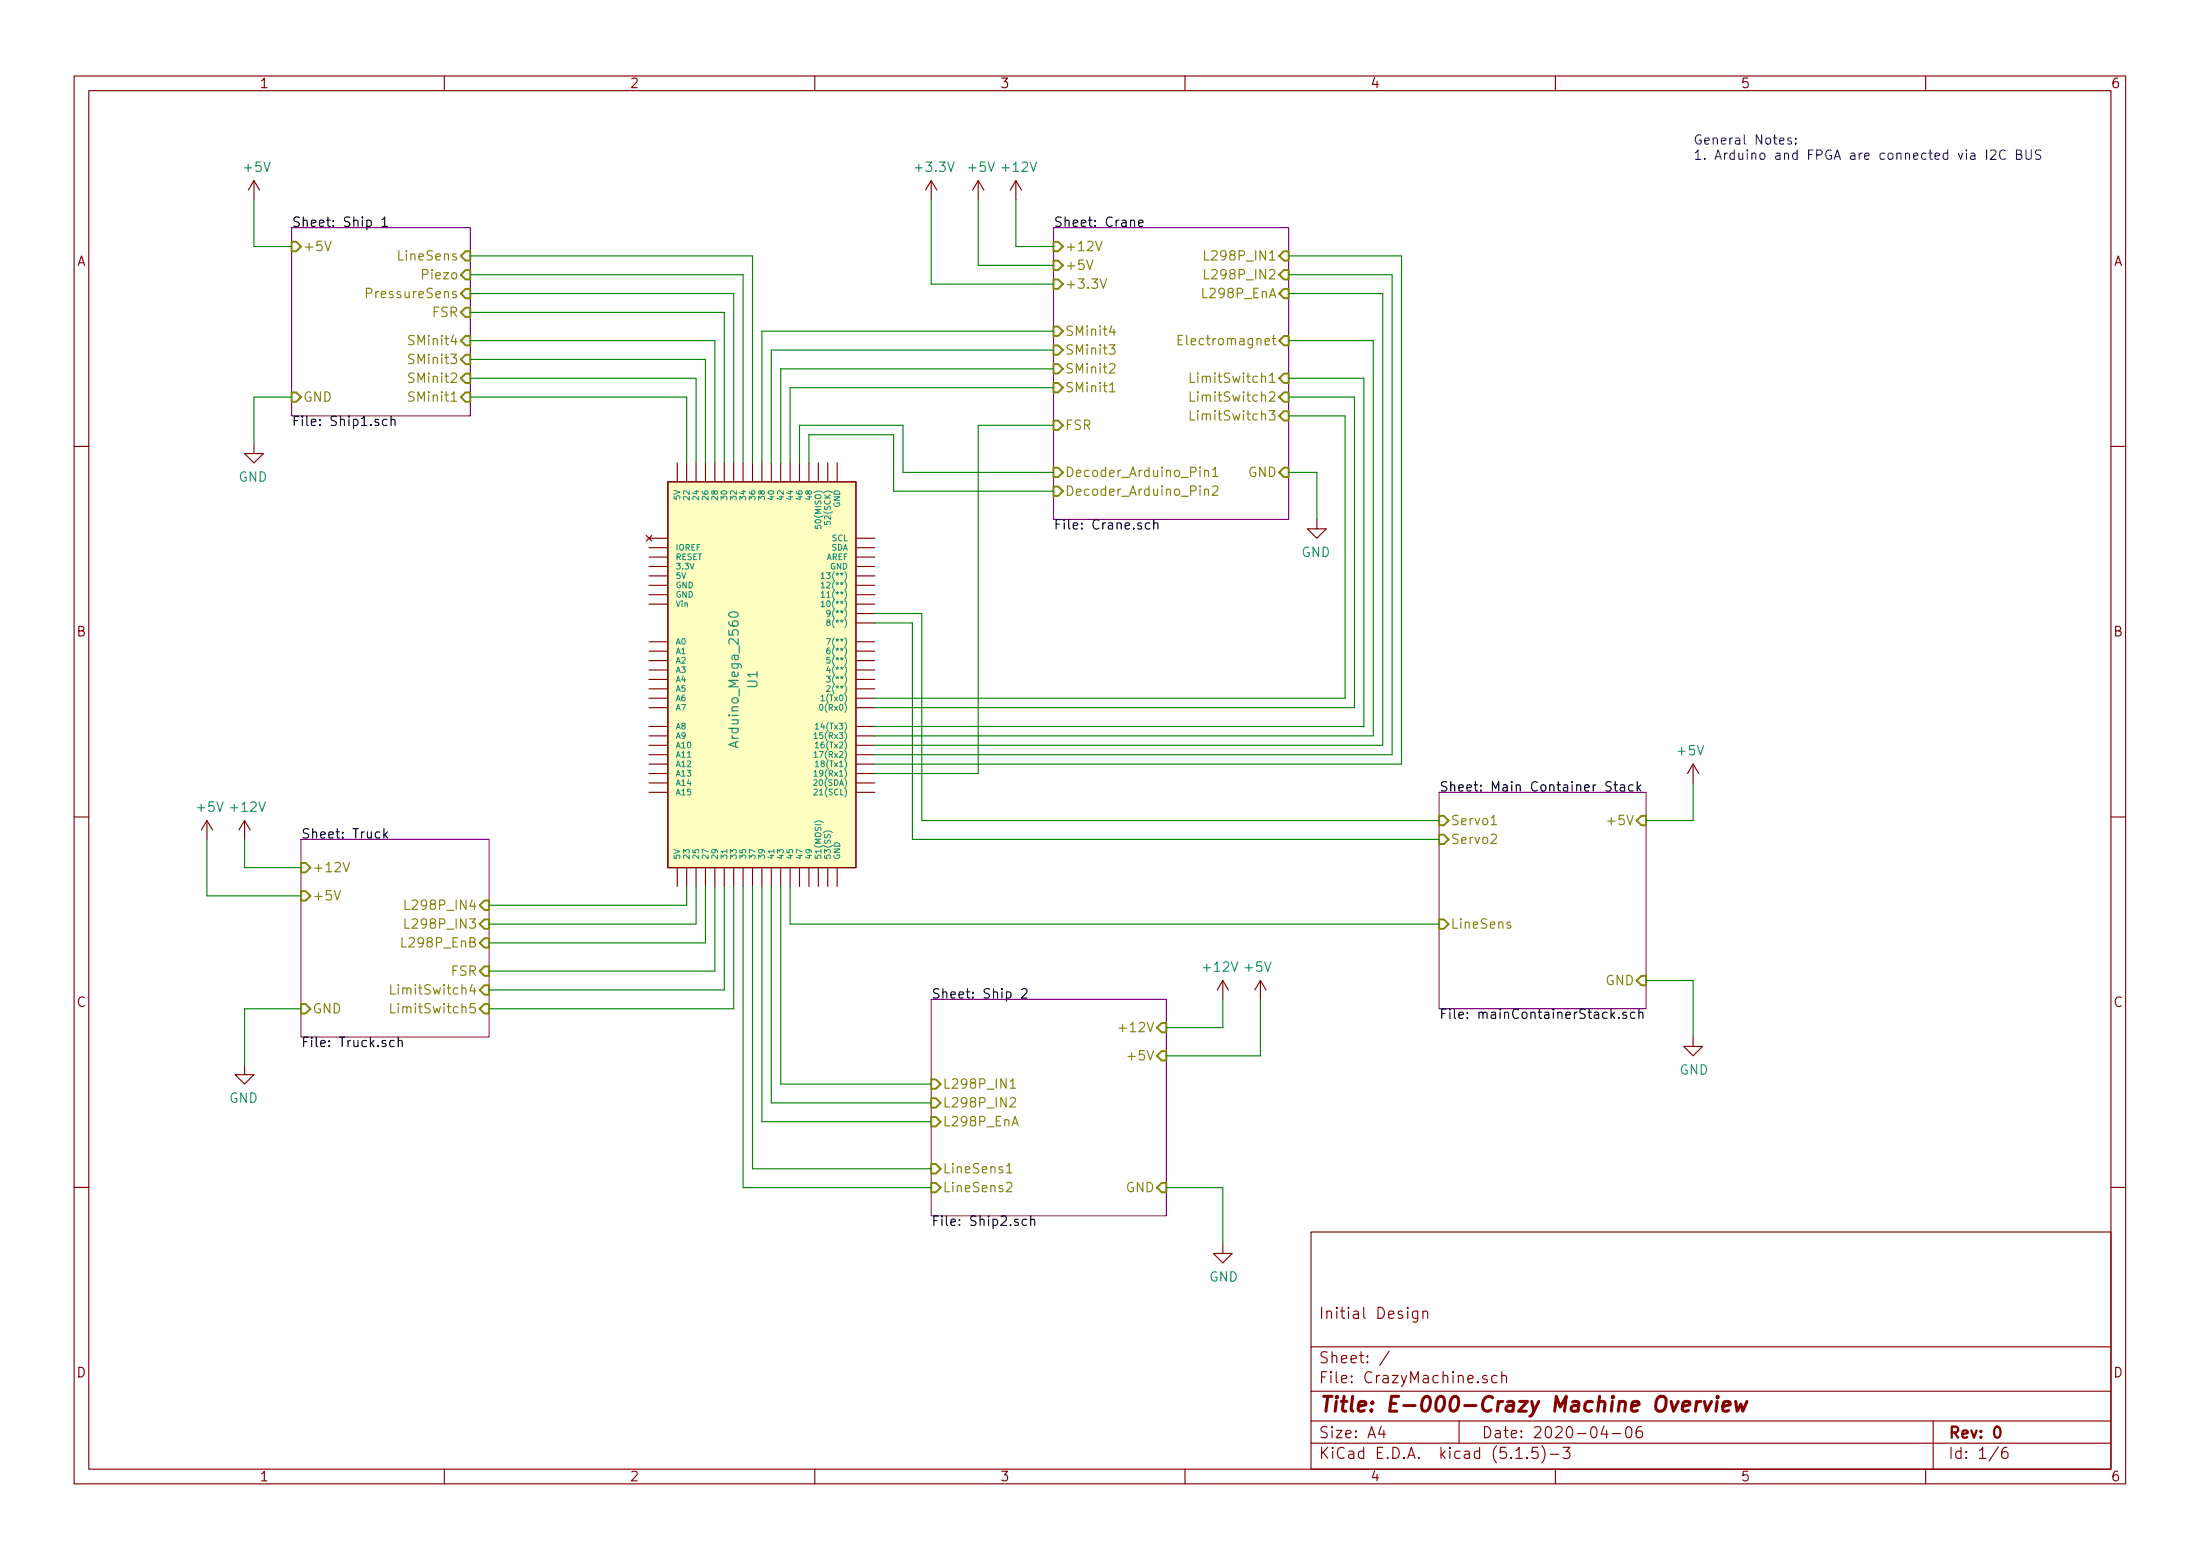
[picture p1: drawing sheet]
<svg xmlns="http://www.w3.org/2000/svg" width="297mm" height="210mm" viewBox="0 0 297 210" stroke-linecap="round" stroke-linejoin="round" font-family="sans-serif">
<g fill="none" stroke="#840000" stroke-width=".15">
<path d="M10 10.3h277v189.9h-277zM12 12.2h273v186.1h-273zM60 10.3v1.9M110 10.3v1.9M160 10.3v1.9M210 10.3v1.9M260 10.3v1.9M34.3 24.4l-.8 1.2M34.3 24.4v2.5M34.3 24.4l.8 1.2M125.7 24.4l-.7 1.2M125.7 24.4v2.5"/>
<path d="M125.7 24.4l.8 1.2M132.1 24.4l-.8 1.2M132.1 24.4v2.5M132.1 24.4l.7 1.2M137.2 24.4l-.8 1.2M137.2 24.4v2.5M137.2 24.4l.7 1.2M34.3 59.9v1.3h-1.3l1.3 1.3 1.3-1.3h-1.3M10 60.2h2M87.2 72.3l.8 .7M87.6 79h2.6M87.6 77.7h2.6"/>
<path d="M87.6 76.4h2.6M87.6 75.2h2.6M87.6 73.9h2.6M87.6 72.6h2.6M88 72.3l-.8 .7M90.2 65h25.4v52.1h-25.4zM91.4 62.5v2.5M92.7 62.5v2.5M94 62.5v2.5M95.2 62.5v2.5M96.5 62.5v2.5M97.8 62.5v2.5"/>
<path d="M99.1 62.5v2.5M100.3 62.5v2.5M101.6 62.5v2.5M102.9 62.5v2.5M104.1 62.5v2.5M105.4 62.5v2.5M106.7 62.5v2.5M107.9 62.5v2.5M109.2 62.5v2.5M110.5 62.5v2.5M111.8 62.5v2.5M113 62.5v2.5"/>
<path d="M115.6 79h2.5M115.6 77.7h2.5M115.6 76.4h2.5M115.6 75.2h2.5M115.6 73.9h2.5M115.6 72.6h2.5M177.8 70.1v1.3h-1.3l1.3 1.2 1.3-1.2h-1.3M285 60.2h2M87.6 95.5h2.6M87.6 94.2h2.6M87.6 81.5h2.6M87.6 80.3h2.6"/>
<path d="M87.6 98h2.6M87.6 99.3h2.6M87.6 93h2.6M87.6 91.7h2.6M87.6 90.4h2.6M87.6 89.1h2.6M87.6 87.9h2.6M87.6 86.6h2.6M115.6 95.5h2.5M115.6 94.2h2.5M115.6 81.5h2.5M115.6 80.3h2.5"/>
<path d="M115.6 98h2.5M115.6 99.3h2.5M115.6 93h2.5M115.6 91.7h2.5M115.6 90.4h2.5M115.6 89.1h2.5M115.6 87.9h2.5M115.6 86.6h2.5M115.6 84.1h2.5M115.6 82.8h2.5M10 110.3h2M27.9 110.7l-.7 1.3"/>
<path d="M27.9 110.7v2.6M27.9 110.7l.8 1.3M33 110.7l-.7 1.3M33 110.7v2.6M33 110.7l.8 1.3M87.6 100.6h2.6M87.6 101.8h2.6M87.6 103.1h2.6M87.6 104.4h2.6M87.6 105.7h2.6M87.6 106.9h2.6M91.4 117.1v2.5"/>
<path d="M92.7 117.1v2.5M94 117.1v2.5M95.2 117.1v2.5M96.5 117.1v2.5M97.8 117.1v2.5M99.1 117.1v2.5M100.3 117.1v2.5M101.6 117.1v2.5M102.9 117.1v2.5M104.1 117.1v2.5M105.4 117.1v2.5M106.7 117.1v2.5"/>
<path d="M107.9 117.1v2.5M109.2 117.1v2.5M110.5 117.1v2.5M111.8 117.1v2.5M113 117.1v2.5M115.6 100.6h2.5M115.6 101.8h2.5M115.6 103.1h2.5M115.6 104.4h2.5M115.6 105.7h2.5M115.6 106.9h2.5M228.6 103.1l.8 1.3"/>
<path d="M228.6 103.1v2.6M228.6 103.1l-.8 1.3M285 110.3h2M165.1 132.3l.8 1.3M165.1 132.3v2.6M165.1 132.3l-.8 1.3M170.2 132.3l.7 1.3M170.2 132.3v2.6M170.2 132.3l-.8 1.3M228.6 139.9v1.3h1.3l-1.3 1.3-1.3-1.3h1.3M33 143.8v1.2h-1.3l1.3 1.3 1.3-1.3h-1.3M10 160.2h2"/>
<path d="M165.1 167.9v1.3h1.3l-1.3 1.2-1.3-1.2h1.3M177 166.3h108v32h-108zM191.4 176.9v1.2a.42 .42 0 0 1-.6 .3M191.4 177a.48 .48 0 0 0-.6 .1l-.1 .1 .1 .6a.48 .48 0 0 0 .6 0M192.1 177.1a.38 .38 0 0 1 .7 0v.8M192.1 176.9v1M285 160.2h2M60 198.3v1.9M110 198.3v1.9M160 198.3v1.9M177 194.8h108M177 191.8h108"/>
<path d="M177 187.8h108M177 181.8h108M186.5 192.5l-.4 1h1M186.8 193v1M187.6 182.3l-1.3 2M197 191.8v3M200.8 185.7a.37 .37 0 0 0-.6 .1v.1a.54 .54 0 0 0 .6 .3v.1v.2l-.2 .1-.4-.1M202.1 185.7l-.4-.1-.3 .3 .1 .6 .2 .1 .4-.1M202.8 185.7a.38 .38 0 0 1 .6 .1v.8M202.8 185.1v1.5M204.7 196.8h.8M206.2 196.7v.1l-.1-.1h.1v.1"/>
<path d="M207.6 195.3h-.7l-.1 .7h.1a.62 .62 0 0 1 .7 0v.7l-.2 .1h-.4l-.2-.1M208.2 195.1a1.71 1.71 0 0 1 0 2.3M209.3 196.3h1.2M210 198.3v1.9M211 195.3h1l-.5 .6 .4 .1 .1 .2-.1 .5-.2 .1h-.4l-.3-.1M216.6 192.5l-.4 1h.9M216.9 193v1M217.7 193.5h1.1M219.6 192.7a.37 .37 0 0 1 .4-.2 .37 .37 0 0 1 .3 .3v.3a.72 .72 0 0 1-.3 .9l-.4-.1a1.41 1.41 0 0 1 0-1.2zM221.6 192.5a.59 .59 0 0 0-.7 .7l.1 .7a.48 .48 0 0 0 .8-.2l-.1-.5a.51 .51 0 0 0-.7 0l-.1 .2M260 198.3v1.9M261 191.8v6.5"/>
<path d="M269.8 195.2l-1.2 2M271 195.3a.62 .62 0 0 0-.7 .7v.5a.48 .48 0 0 0 .7 .2l.1-.2-.1-.5a.48 .48 0 0 0-.7 .2"/>
</g>
<path d="M269.4 192.7a.35 .35 0 0 1 .4-.2 .35 .35 0 0 1 .2 .3 .77 .77 0 0 1-.4 1.2 .9 .9 0 0 1-.2-1.3z" fill="none" stroke="#840000" stroke-width=".3"/>
<path d="M227.2 189.8l1-.2-.1-.4-.2-.1-.5 .1-.2 .2-.1 .8 .3 .2 .6-.1M229.1 189.1l-.2 1.3M229.6 189.1a.54 .54 0 0 0-.6 .4M230.1 189.1l.3 1.3 .7-1.3M231.9 189.1l-.2 1.3M231.9 188.4l-.1 .1 .1 .1 .1-.1-.1-.1v.2M232.6 189.8l1-.2v-.4l-.6-.1-.2 .1-.1 .2-.1 .9 .2 .1 .6-.1M234.3 189.1l.2 1.3 .6-.9 .2 .9 .6-1.3" fill="none" stroke="#840000" stroke-width=".41"/>
<path d="M39.4 30.7h24.1v25.4h-24.1zM142.2 30.7h31.8v39.4h-31.8zM40.6 113.3h25.4v26.6h-25.4zM194.3 106.9h27.9v29.2h-27.9zM125.7 134.9h31.8v29.2h-31.8z" fill="none" stroke="#840084" stroke-width=".15"/>
<g fill="none" stroke="#000" stroke-width=".15">
<path d="M51.6 29.6l.3-.3v1.3M51.6 30.6h.7M153.7 30.1l.6-.1v-.2l-.4-.1-.2 .2 .1 .6h.5M52.2 56.6h-.3l-.3 .2v.4l.2 .2h.4M52.8 56.7l.1-.1a.31 .31 0 0 1 .4 .2v.6M52.8 56.2v1.2M155.2 70.6h-.3l-.3 .2v.4l.2 .1h.4M155.8 70.7l.1-.1a.31 .31 0 0 1 .4 .1v.7M155.8 70.1v1.3M51.8 111.8v1.3M51.9 112.6l.4 .5M52.3 112.3l-.5 .4"/>
<path d="M217.5 105.6l-.5-.1-.1 .1v.4l.5 .2 .1 .3-.2 .3-.5-.1M217.9 105.9h.5M218.1 105.5v1.1v.1l.3 .1M218.8 106h.5l.1 .8M219.4 106.2l-.5 .1a.25 .25 0 0 0-.2 .2 .25 .25 0 0 0 .2 .3l.5-.1M220.5 106l-.4-.1-.2 .2v.4l.1 .2h.5M221.1 105.5v1.3M221.2 106.3l.3 .5M221.5 105.9l-.4 .5M53.8 140v1.2M137.9 133.5l.2-.1h.3l.2 .1 .1 .3-.1 .2-.7 .7h.8M217.7 137l.3 .4"/>
<path d="M218 136.6l-.5 .5M218.6 137.3v.1M219.6 136.6h-.3l-.2 .2 .1 .2 .4 .1 .1 .1-.1 .2h-.5M220.8 136.6h-.4l-.3 .2v.4l.2 .2h.5M221.3 136.7v-.1a.31 .31 0 0 1 .5 .2v.6M221.3 136.2v1.2M53.2 140.5l-.3-.1-.3 .2v.4l.1 .2h.5M53.8 140.5a.31 .31 0 0 1 .5 .1v.6M138.6 164.6l-.3-.1-.3 .3v.3l.1 .2h.5M139.2 164.7v-.1a.31 .31 0 0 1 .5 .1v.7M139.2 164.1v1.3"/>
</g>
<g fill="none" stroke="#848400" stroke-width=".15">
<path d="M43.9 32.6l.4 1.2 .4-1.2M49.5 39.6h.5l.2-.3a.33 .33 0 0 0-.2-.4h-.5v1.3M146.7 35.1l.4 1.3 .5-1.3M147.9 32.6l.5 1.2 .4-1.2M148.5 37.6l.5 1.3 .4-1.3M162.6 33.8v1.3h.6M162.6 36.4v1.2h.6M149.8 46.5h.7l-.4 .5 .4 .1v.5l-.2 .2h-.4l-.1-.1M149.8 52l.4-.4v1.3M149.8 49.2l.2-.1h.3l.2 .1v.2v.2l-.7 .7h.7M149.8 52.9h.7M150.1 43.9l-.3 .9h.8"/>
<path d="M150.4 44.4v.9M159.1 45.9h.4M159.7 45.3h-.6v1.2h.6M160.7 50.3v1.3h.6M160.7 52.9v1.2h.6M160.7 55.4v1.3h.6M171.3 55.4h.8l-.4 .5 .4 .1v.6l-.2 .1h-.4l-.2-.1M171.4 50.7l.4-.4v1.3M171.4 53l.2-.1h.3l.2 .1v.2v.2l-.8 .7h.8M171.4 51.6h.7M171.8 45.7h.5M172 45.3v1v.2h.3"/>
<path d="M162.6 63.6l.1-.1a.31 .31 0 0 1 .5 .1v.7M162.6 66.1h.1a.31 .31 0 0 1 .5 .1v.6M162.6 63.5v.8M162.6 66v.8M163.7 63.4l.4-.4v1.3M163.7 65.7l.2-.1h.3l.2 .1v.2v.2l-.7 .7h.7M163.7 64.3h.7M46.3 116.4l.5 1.2 .4-1.2M201.3 112.7l.2-.1h.3l.2 .1 .1 .2-.1 .2-.7 .7h.8M201.3 111.3h.8M45.1 120.2l.4 1.3 .5-1.3M52.8 132.9v1.3h.6"/>
<path d="M52.8 135.4v1.3h.6M54.3 126.5v1.3h.6M54.7 124v1.3h.6M54.7 121.5v1.2h.6M63.8 132.8l-.4 .9h.8M64.1 135.4h-.6l-.1 .6 .3-.1h.2l.2 .1v.6a.49 .49 0 0 1-.6 0h-.1M151.1 138.8h1M203.9 124.5a.31 .31 0 0 0-.4 .1v.2h.3l.2 .2-.2 .3-.3-.1M135.9 157.4l.4-.4v1.3M135.9 159.7l.2-.1h.3l.2 .1v.2v.2l-.8 .7h.8M135.9 158.3h.7M136.4 145.9l.4-.3v1.3"/>
<path d="M136.4 148.3l.2-.2h.3l.2 .2v.2v.2l-.8 .7h.8M136.4 146.9h.7M136.6 151.9l.5-1.2 .4 1.2M136.8 151.6h.6"/>
</g>
<g fill="none" stroke="#848400" stroke-width=".25">
<path d="M39.4 32.6h.6l.6 .7-.6 .6h-.6zM62.2 37.1l.7-.7h.6v1.3h-.6zM62.2 39.6l.7-.6h.6v1.3h-.6zM62.9 33.9h.6v1.3h-.6l-.7-.7zM142.2 35.2h.7l.6 .6-.6 .6h-.7zM142.2 32.6h.7l.6 .7-.6 .6h-.7zM142.2 37.7h.7l.6 .6-.6 .7h-.7zM173.4 33.9h.6v1.3h-.6l-.7-.7zM173.4 36.4h.6v1.3h-.6l-.7-.6zM173.4 39h.6v1.3h-.6l-.7-.7zM39.4 53h.6l.6 .6-.6 .6h-.6zM62.2 53.6l.7-.6h.6v1.2h-.6z"/>
<path d="M62.2 51l.7-.6h.6v1.3h-.6zM62.2 48.5l.7-.6h.6v1.2h-.6zM62.2 46l.7-.7h.6v1.3h-.6zM62.2 42.2l.7-.7h.6v1.3h-.6zM142.2 51.7h.7l.6 .6-.6 .7h-.7zM142.2 49.1h.7l.6 .7-.6 .6h-.7zM142.2 46.6h.7l.6 .6-.6 .7h-.7zM142.2 44.1h.7l.6 .6-.6 .6h-.7zM142.2 56.8h.7l.6 .6-.6 .6h-.7zM173.4 50.4h.6v1.3h-.6l-.7-.7zM173.4 53h.6v1.2h-.6l-.7-.6zM173.4 55.5h.6v1.3h-.6l-.7-.7z"/>
<path d="M173.4 45.3h.6v1.3h-.6l-.7-.6zM142.2 63.1h.7l.6 .6-.6 .7h-.7zM142.2 65.7h.7l.6 .6-.6 .6h-.7zM173.4 63.1h.6v1.3h-.6l-.7-.7zM40.6 116.5h.7l.6 .6-.6 .6h-.7zM194.3 110.1h.6l.7 .6-.7 .7h-.6zM194.3 112.6h.6l.7 .7-.7 .6h-.6zM221.6 110.1h.6v1.3h-.6l-.6-.7zM40.6 135.5h.7l.6 .6-.6 .7h-.7zM40.6 120.3h.7l.6 .6-.6 .6h-.7zM65.4 124.1h.6v1.2h-.6l-.6-.6zM65.4 121.5h.6v1.3h-.6l-.6-.6z"/>
<path d="M65.4 126.6h.6v1.3h-.6l-.6-.7zM65.4 130.4h.6v1.3h-.6l-.6-.6zM65.4 133h.6v1.2h-.6l-.6-.6zM65.4 135.5h.6v1.3h-.6l-.6-.7zM156.8 138h.7v1.3h-.7l-.6-.6zM194.3 124.1h.6l.7 .6-.7 .6h-.6zM221.6 131.7h.6v1.3h-.6l-.6-.7zM125.7 157.1h.7l.6 .6-.6 .7h-.7zM125.7 159.6h.7l.6 .7-.6 .6h-.7zM125.7 145.7h.7l.6 .6-.6 .6h-.7zM125.7 148.2h.7l.6 .6-.6 .7h-.7zM125.7 150.7h.7l.6 .7-.6 .6h-.7z"/>
<path d="M156.8 159.6h.7v1.3h-.7l-.6-.6zM156.8 141.9h.7v1.2h-.7l-.6-.6z"/>
</g>
<path d="M90.2 65h25.4v52.1h-25.4z" fill="#ffffc2" stroke="#ffffc2" stroke-width=".14"/>
<g fill="none" stroke="#008484" stroke-width=".14">
<path d="M110.1 70.9v.4h.3l-.1-.1 .1-.3h.4v.1v.3M110.9 78.8l.2-.2v.7M110.9 77.5l.2-.2v.8M110.9 79.3h.4M110.9 78.1h.4M111.3 70.4v.4h.4l-.1-.3 .2-.1h.2l.1 .1-.1 .3M109.9 99.1l.2-.2v.8M109.9 99.7h.5M110.1 97.8l.2-.2v.8M110.1 98.4h.4M110.7 95.1h.2a.46 .46 0 0 1-.1 .8l-.2-.4zM110.8 94l.3-.2v.8"/>
<path d="M110.8 94.6h.5M110.9 81.3l.2-.2v.8M110.9 80l.2-.2v.8M110.9 81.9h.4M110.9 80.6h.4M111.6 91.3h.5l-.3 .2 .3 .2-.1 .3h-.1h-.3M111.6 86.2h.5l-.3 .8M111.6 92.6l.3-.1 .2 .2-.5 .6h.5M111.8 84l-.1-.1v-.2h.3v.2l-.3 .1-.1 .1 .1 .2 .1 .1h.1l.2-.1v-.2l-.2-.1M111.8 89.9l-.2 .6h.5M112 87.4l-.3 .1-.1 .6 .2 .1h.2l.1-.3-.1-.1-.2-.1-.2 .2M112 88.7h-.3l-.1 .4 .3-.1 .2 .1v.3l-.2 .1-.3-.1"/>
<path d="M112.1 82.7l-.2 .1h-.2v-.4h.2l.2 .1-.1 .5-.1 .2h-.2M98.1 114.6v.5M104.5 114.6v.5M109.9 105.3l.3-.1 .1 .1v.1l-.5 .6h.5M109.9 101.6l.2-.2v.8M109.9 104.2l.2-.2v.7M109.9 106.5h.3l.2 .2-.5 .6h.5M109.9 102.2h.5M109.9 104.7h.5M109.9 111a.89 .89 0 0 1 1.2 0M110.1 100.3l.2-.2v.8M110.1 102.9l.2-.2v.8"/>
<path d="M110.1 100.9h.4M110.1 103.5h.4M111.2 112.4a.89 .89 0 0 1 1.2 0"/>
</g>
<path d="M98.5 82.7a.83 .83 0 0 1 1.2 .2 .68 .68 0 0 1-.5 .5 .68 .68 0 0 1-.7-.3l-.1-.1zM99.7 100l-1.3 .5 1.3 .4" fill="none" stroke="#008484" stroke-width=".15"/>
<g fill="none" stroke="#008400" stroke-width=".15">
<path d="M34.3 26.9v6.4h5.1M63.5 39.6h35.6v22.9M63.5 37.1h36.8v25.4M63.5 34.5h38.1v28M125.7 26.9v11.4h16.5M132.1 26.9v8.9h10.1M137.2 26.9v6.4h5M174 34.5h15.2v68.6h-71.1M174 37.1h14v64.7h-69.9M174 39.6h12.7v61h-68.6M39.4 53.6h-5.1v6.3M63.5 46h33v16.5"/>
<path d="M63.5 42.2h34.3v20.3M63.5 48.5h31.7v14M63.5 51h30.5v11.5M63.5 53.6h29.2v8.9M142.2 57.4h-10.1v47h-14M142.2 52.3h-35.5v10.2M142.2 49.8h-36.8v12.7M142.2 47.2h-38.1v15.3M142.2 44.7h-39.3v17.8M174 46h11.4v53.3h-67.3M174 51h10.1v47h-66M174 53.6h8.9v41.9h-64.8"/>
<path d="M174 56.1h7.6v38.1h-63.5M107.9 62.5v-5.1h14v6.3h20.3M109.2 62.5v-3.8h11.4v7.6h21.6M174 63.7h3.8v6.4M118.1 82.8h6.4v27.9h69.8M118.1 84.1h5.1v29.2h71.1M27.9 113.3v7.6h12.7M33 113.3v3.8h7.6M92.7 119.6v2.6h-26.7M94 119.6v5.1h-28M95.2 119.6v7.6h-29.2M96.5 119.6v11.5h-30.5"/>
<path d="M97.8 119.6v14h-31.8M99.1 119.6v16.5h-33.1M100.3 119.6v40.7h25.4M101.6 119.6v38.1h24.1M102.9 119.6v31.8h22.8M104.1 119.6v29.2h21.6M105.4 119.6v26.7h20.3M106.7 119.6v5.1h87.6M228.6 105.7v5h-6.4M40.6 136.1h-7.6v7.7M165.1 134.9v3.8h-7.6M170.2 134.9v7.6h-12.7"/>
<path d="M222.2 132.3h6.4v7.6M157.5 160.3h7.6v7.6"/>
</g>
<path d="M241.9 18.7a.31 .31 0 0 0-.5 .1v.2h.3l.2 .2v.2l-.2 .1-.3-.1M242.4 19.3l.1 .1-.1 .1v-.2v.2M242.4 18.7h.1l-.1 .1v-.1v.1M268.2 20.2v1.3M268.8 20.4l.1-.2h.3l.2 .2 .1 .2-.1 .2-.7 .7h.8M270.8 20.4a.51 .51 0 0 0-.7 0 .51 .51 0 0 0-.1 .6 .46 .46 0 0 0 .2 .5 .46 .46 0 0 0 .6-.1M272.3 20.8h.5l.1-.3-.2-.3h-.4v1.3h.4l.3-.2a.36 .36 0 0 0-.3-.5M273.5 20.2v1.1l.3 .2h.3l.2-.2v-1.1M275.5 20.3l-.4-.1-.2 .2a.29 .29 0 0 0-.1 .3 .29 .29 0 0 0 .3 .1l.4 .2a.28 .28 0 0 1 0 .3 .28 .28 0 0 1-.2 .2h-.5" fill="none" stroke="#0000c2" stroke-width=".15"/>
<text font-size="2.8" fill="#840000" x="178" y="190.5">Title: E-000-Crazy Machine Overview</text>
<g font-size="2.1" fill="#840000">
<text x="178" y="178">Initial Design</text>
<text x="178" y="184">Sheet: /</text>
<text x="178" y="186.7">File: CrazyMachine.sch</text>
<text x="178" y="196.9">KiCad E.D.A. kicad (5.1.5)-3</text>
<text x="178" y="194.1">Size: A4</text>
<text x="200" y="194.1">Date: 2020-04-06</text>
<text x="263" y="194.1">Rev: 0</text>
<text x="263" y="196.9">Id: 1/6</text>
</g>
<g font-size="1.8" fill="#840000">
<text x="35" y="11.9">1</text>
<text x="85" y="11.9">2</text>
<text x="135" y="11.9">3</text>
<text x="185" y="11.9">4</text>
<text x="235" y="11.9">5</text>
<text x="285" y="11.9">6</text>
<text x="10.4" y="35.9">A</text>
<text x="285.4" y="35.9">A</text>
<text x="10.4" y="85.9">B</text>
<text x="285.4" y="85.9">B</text>
<text x="10.4" y="135.9">C</text>
<text x="285.4" y="135.9">C</text>
<text x="10.4" y="185.9">D</text>
<text x="285.4" y="185.9">D</text>
<text x="35" y="199.9">1</text>
<text x="85" y="199.9">2</text>
<text x="135" y="199.9">3</text>
<text x="185" y="199.9">4</text>
<text x="235" y="199.9">5</text>
<text x="285" y="199.9">6</text>
</g>
<g font-size="1.8" fill="#008484">
<text x="33.1" y="23.2">+5V</text>
<text x="123.8" y="23.2">+3.3V</text>
<text x="130.9" y="23.2">+5V</text>
<text x="135.5" y="23.2">+12V</text>
<text x="32.2" y="65">GND</text>
<text x="175.7" y="75.2">GND</text>
<text x="102.3" y="92.8" transform="rotate(-90 102.3 92.8)">U1</text>
<text x="99.7" y="100.3" transform="rotate(-90 99.7 100.3)">Arduino_Mega_2560</text>
<text x="226.6" y="101.9">+5V</text>
<text x="26.7" y="109.6">+5V</text>
<text x="31.3" y="109.6">+12V</text>
<text x="162.6" y="131.2">+12V</text>
<text x="168.2" y="131.2">+5V</text>
<text x="30.9" y="148.8">GND</text>
<text x="226.8" y="145">GND</text>
<text x="163.3" y="173">GND</text>
</g>
<g font-size="1.8" fill="#0000c2">
<text x="228.6" y="19.5">General Notes:</text>
<text x="228.6" y="21.6">1. Arduino and FPGA are connected via I2C BUS</text>
</g>
<g font-size="1.8">
<text x="39.4" y="30.6">Sheet: Ship 1</text>
<text x="142.2" y="30.6">Sheet: Crane</text>
<text x="39.4" y="57.5">File: Ship1.sch</text>
<text x="142.2" y="71.5">File: Crane.sch</text>
<text x="194.3" y="106.8">Sheet: Main Container Stack</text>
<text x="40.6" y="113.2">Sheet: Truck</text>
<text x="125.7" y="134.8">Sheet: Ship 2</text>
<text x="194.3" y="137.5">File: mainContainerStack.sch</text>
<text x="40.6" y="141.3">File: Truck.sch</text>
<text x="125.7" y="165.4">File: Ship2.sch</text>
</g>
<g font-size="1.8" fill="#848400">
<text x="40.9" y="33.9">+5V</text>
<text x="54.1" y="35.2">LineSens</text>
<text x="143.8" y="33.9">+12V</text>
<text x="163.5" y="35.2">L298P_IN1</text>
<text x="50.2" y="40.3">PressureSens</text>
<text x="57.4" y="37.7">Piezo</text>
<text x="143.8" y="36.4">+5V</text>
<text x="143.8" y="39">+3.3V</text>
<text x="162.7" y="40.3">L298P_EnA</text>
<text x="163.5" y="37.7">L298P_IN2</text>
<text x="55.7" y="46.6">SMinit4</text>
<text x="58.4" y="42.8">FSR</text>
<text x="143.8" y="47.9">SMinit3</text>
<text x="143.8" y="45.3">SMinit4</text>
<text x="160.2" y="46.6">Electromagnet</text>
<text x="55.7" y="51.7">SMinit2</text>
<text x="55.7" y="49.1">SMinit3</text>
<text x="143.8" y="53">SMinit1</text>
<text x="143.8" y="50.4">SMinit2</text>
<text x="161.5" y="51.7">LimitSwitch1</text>
<text x="40.9" y="54.2">GND</text>
<text x="55.7" y="54.2">SMinit1</text>
<text x="143.8" y="58">FSR</text>
<text x="161.5" y="54.2">LimitSwitch2</text>
<text x="161.5" y="56.8">LimitSwitch3</text>
<text x="143.8" y="64.4">Decoder_Arduino_Pin1</text>
<text x="168.5" y="64.4">GND</text>
<text x="143.8" y="66.9">Decoder_Arduino_Pin2</text>
<text x="195.8" y="111.4">Servo1</text>
<text x="195.8" y="113.9">Servo2</text>
<text x="217.5" y="111.4">+5V</text>
<text x="42.2" y="117.7">+12V</text>
<text x="42.2" y="121.5">+5V</text>
<text x="55.6" y="125.3">L298P_IN3</text>
<text x="55.6" y="122.8">L298P_IN4</text>
<text x="195.8" y="125.3">LineSens</text>
<text x="54.8" y="127.9">L298P_EnB</text>
<text x="61" y="131.7">FSR</text>
<text x="42.2" y="136.8">GND</text>
<text x="53.6" y="134.2">LimitSwitch4</text>
<text x="53.6" y="136.8">LimitSwitch5</text>
<text x="216.8" y="133">GND</text>
<text x="151.8" y="139.3">+12V</text>
<text x="152.8" y="143.1">+5V</text>
<text x="127.3" y="146.9">L298P_IN1</text>
<text x="127.3" y="149.5">L298P_IN2</text>
<text x="127.3" y="152">L298P_EnA</text>
<text x="127.3" y="158.4">LineSens1</text>
<text x="127.3" y="160.9">LineSens2</text>
<text x="152" y="160.9">GND</text>
</g>
<g font-size="1.1" fill="#008484">
<text x="91.8" y="67.4" transform="rotate(-90 91.8 67.4)">5V</text>
<text x="93.1" y="67.3" transform="rotate(-90 93.1 67.3)">22</text>
<text x="94.4" y="67.3" transform="rotate(-90 94.4 67.3)">24</text>
<text x="95.6" y="67.3" transform="rotate(-90 95.6 67.3)">26</text>
<text x="96.9" y="67.3" transform="rotate(-90 96.9 67.3)">28</text>
<text x="98.2" y="67.3" transform="rotate(-90 98.2 67.3)">30</text>
<text x="99.4" y="67.3" transform="rotate(-90 99.4 67.3)">32</text>
<text x="100.7" y="67.3" transform="rotate(-90 100.7 67.3)">34</text>
<text x="102" y="67.3" transform="rotate(-90 102 67.3)">36</text>
<text x="103.3" y="67.3" transform="rotate(-90 103.3 67.3)">38</text>
<text x="104.5" y="67.3" transform="rotate(-90 104.5 67.3)">40</text>
<text x="105.8" y="67.3" transform="rotate(-90 105.8 67.3)">42</text>
<text x="107.1" y="67.3" transform="rotate(-90 107.1 67.3)">44</text>
<text x="108.3" y="67.3" transform="rotate(-90 108.3 67.3)">46</text>
<text x="109.6" y="67.3" transform="rotate(-90 109.6 67.3)">48</text>
<text x="110.9" y="70.8" transform="rotate(-90 110.9 70.8)">50(MISO)</text>
<text x="112.1" y="70.3" transform="rotate(-90 112.1 70.3)">52(SCK)</text>
<text x="113.4" y="68.5" transform="rotate(-90 113.4 68.5)">GND</text>
<text x="91.2" y="76.8">3.3V</text>
<text x="91.2" y="74.3">IOREF</text>
<text x="91.2" y="75.6">RESET</text>
<text x="111.6" y="75.6">AREF</text>
<text x="112.1" y="76.8">GND</text>
<text x="112.2" y="74.3">SDA</text>
<text x="112.4" y="73">SCL</text>
<text x="91.2" y="78.1">5V</text>
<text x="91.2" y="80.6">GND</text>
<text x="91.2" y="79.4">GND</text>
<text x="91.2" y="81.9">Vin</text>
<text x="111.8" y="81.9">10(**)</text>
<text x="111.8" y="80.6">11(**)</text>
<text x="111.8" y="79.4">12(**)</text>
<text x="111.8" y="78.1">13(**)</text>
<text x="112.4" y="83.2">9(**)</text>
<text x="91.2" y="87">A0</text>
<text x="91.2" y="88.3">A1</text>
<text x="91.2" y="89.5">A2</text>
<text x="112.4" y="89.5">5(**)</text>
<text x="112.4" y="88.3">6(**)</text>
<text x="112.4" y="87">7(**)</text>
<text x="112.4" y="84.4">8(**)</text>
<text x="91.2" y="90.8">A3</text>
<text x="91.2" y="92.1">A4</text>
<text x="91.2" y="93.3">A5</text>
<text x="91.2" y="94.6">A6</text>
<text x="91.2" y="95.9">A7</text>
<text x="111.2" y="95.9">0(Rx0)</text>
<text x="111.3" y="94.6">1(Tx0)</text>
<text x="112.4" y="93.3">2(**)</text>
<text x="112.4" y="92.1">3(**)</text>
<text x="112.4" y="90.8">4(**)</text>
<text x="91.2" y="101">A10</text>
<text x="91.2" y="98.4">A8</text>
<text x="91.2" y="99.7">A9</text>
<text x="110.6" y="99.7">15(Rx3)</text>
<text x="110.7" y="98.4">14(Tx3)</text>
<text x="110.7" y="101">16(Tx2)</text>
<text x="91.2" y="102.2">A11</text>
<text x="91.2" y="103.5">A12</text>
<text x="91.2" y="104.8">A13</text>
<text x="91.2" y="106">A14</text>
<text x="91.2" y="107.3">A15</text>
<text x="110.3" y="106">20(SDA)</text>
<text x="110.4" y="107.3">21(SCL)</text>
<text x="110.6" y="102.2">17(Rx2)</text>
<text x="110.6" y="104.8">19(Rx1)</text>
<text x="110.7" y="103.5">18(Tx1)</text>
<text x="91.8" y="116.1" transform="rotate(-90 91.8 116.1)">5V</text>
<text x="93.1" y="116.1" transform="rotate(-90 93.1 116.1)">23</text>
<text x="94.4" y="116.1" transform="rotate(-90 94.4 116.1)">25</text>
<text x="95.6" y="116.1" transform="rotate(-90 95.6 116.1)">27</text>
<text x="96.9" y="116.1" transform="rotate(-90 96.9 116.1)">29</text>
<text x="98.2" y="116.1" transform="rotate(-90 98.2 116.1)">31</text>
<text x="99.4" y="116.1" transform="rotate(-90 99.4 116.1)">33</text>
<text x="100.7" y="116.1" transform="rotate(-90 100.7 116.1)">35</text>
<text x="102" y="116.1" transform="rotate(-90 102 116.1)">37</text>
<text x="103.3" y="116.1" transform="rotate(-90 103.3 116.1)">39</text>
<text x="104.5" y="116.1" transform="rotate(-90 104.5 116.1)">41</text>
<text x="105.8" y="116.1" transform="rotate(-90 105.8 116.1)">43</text>
<text x="107.1" y="116.1" transform="rotate(-90 107.1 116.1)">45</text>
<text x="108.3" y="116.1" transform="rotate(-90 108.3 116.1)">47</text>
<text x="109.6" y="116.1" transform="rotate(-90 109.6 116.1)">49</text>
<text x="110.9" y="116.1" transform="rotate(-90 110.9 116.1)">51(MOSI)</text>
<text x="112.1" y="116.1" transform="rotate(-90 112.1 116.1)">53(SS)</text>
<text x="113.4" y="116.1" transform="rotate(-90 113.4 116.1)">GND</text>
</g>
</svg>
